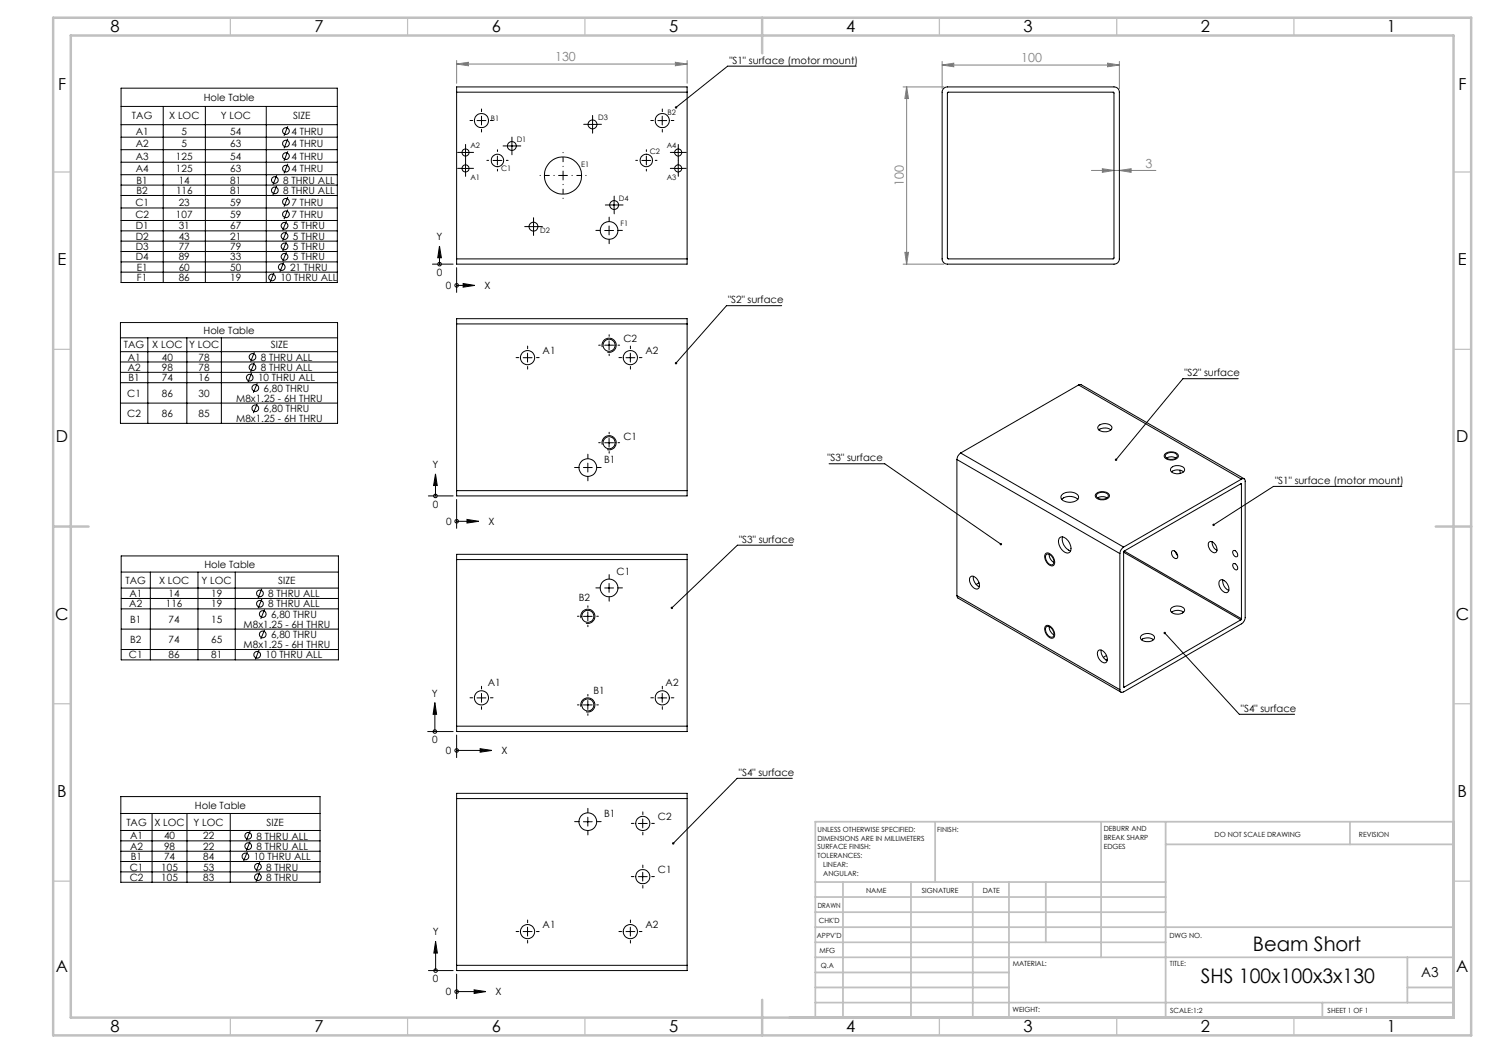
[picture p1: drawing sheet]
<svg xmlns="http://www.w3.org/2000/svg" width="420mm" height="297mm" viewBox="0 0 420 297" stroke-linecap="round" stroke-linejoin="round" font-family="sans-serif">
<g fill="none" stroke="#000" stroke-width=".28">
<path d="M241.5 18.7h-36.3l-14.5 11.6M34.1 24.9h61v54.8h-61zM34.1 30h61M34.1 38.7h61M34.1 35.2h61M46 30v49.7M57.9 30v49.7M75.1 30v49.7M81.2 35.6l-1.1 2.7M81.2 39.2l-1.1 2.6M134.5 34h2.6M135.8 32.8v2.4"/>
<path d="M144.4 39.9v2.5M165.9 35.1h2.5M167.1 33.8v2.5M185.6 34h2.5M186.8 32.8v2.4M34.1 42.2h61M34.1 45.8h61M34.1 49.3h61M34.1 52.2h61M34.1 55.1h61M34.1 58.7h61M78.1 49.4l-1.1 2.7"/>
<path d="M78.1 52.3l-1.1 2.7M81.2 42.7l-1.1 2.7M81.2 46.2l-1.1 2.7M81.2 55.6l-1.1 2.7M81.2 59.1l-1.1 2.7M130.1 47.5h2.4M130.1 43h2.4M131.3 41.8v2.5M131.3 46.2v2.6M139.1 45.3h2.5M140.3 44v2.5M143.1 41.2h2.5"/>
<path d="M157.6 49.5h2.5M158.8 48.3v2.5M172 57.8h2.5M173.2 56.6v2.5M181 45.3h2.6M182.3 44v2.5M190 47.5h2.5M190 43h2.5M191.3 41.8v2.5M191.3 46.2v2.6M34.1 62.2h61M34.1 65.1h61"/>
<path d="M34.1 68h61M34.1 70.9h61M34.1 73.9h61M34.1 76.8h61M77.3 76.9l-1.1 2.7M80 74l-1 2.7M80.8 62.3l-1.1 2.7M80.8 65.3l-1.1 2.6M80.8 68.2l-1.1 2.7M80.8 71.1l-1.1 2.7M122 74.5h5.8M124 72.7v1.8"/>
<path d="M124 69.4l.5 3.3h-1zM128.8 75.5v7M130.6 80l3.3 .5-3.3 .5zM149.2 63.9h2.5M150.5 62.7v2.5M170.6 65h2.5M171.8 63.7v2.5M34 91h61.2v28.4h-61.2zM34 95.3h61.2M34 99.2h61.2M41.7 95.3v24.1M52.7 95.3v24.1"/>
<path d="M62.4 95.3v24.1M71.8 99.3l-1.1 2.7M128.8 80.5h1.8M148.8 99.6v2.5M169.9 97.9a2 2 0 0 1 1.7-2.5 2 2 0 0 1 2.2 2.1 2 2 0 0 1-2.5 1.8M170.6 97.4h2.5M171.8 96.1v2.5M177.8 99.6v2.5M220.5 86.2h-15.6l-14.2 16.2M34 102.1h61.2M34 105h61.2M34 107.9h61.2"/>
<path d="M34 113.7h61.2M71 105.2l-1.1 2.6M71.8 102.2l-1.1 2.7M72.6 108.1l-1.1 2.7M72.6 113.8l-1.1 2.7M147.6 100.9h2.5M176.6 100.9h2.5M349.2 106.8h-15.5l-18.9 22.9M120.8 139.9h7M122.8 136.9v3M122.8 133.7l.5 3.2h-1zM164.6 131.9h2.4"/>
<path d="M165.8 130.6v2.5M169.9 125.4a2 2 0 0 1 1.7-2.5 2 2 0 0 1 2.2 2.2 2 2 0 0 1-2.5 1.7M170.6 124.9h2.5M171.8 123.6v2.5M233.9 130.8h15.7l32.7 22.7M309.2 139.3a2.6 2.6 0 0 1 3.7 .4 1.9 1.9 0 0 1-2.6 1.2 1.1 1.1 0 0 1-1.1-.4 1.1 1.1 0 0 1 0-1.2zM328.7 127.9a2.62 2.62 0 0 1 3.7 .5 1.86 1.86 0 0 1-2.7 1.3 1.09 1.09 0 0 1-1-.5 1.09 1.09 0 0 1-.1-1.1zM395.4 137.2h-36.2l-16.9 10.8M34.2 156.8h61.3v29.3h-61.3zM128.8 140.9v8.1M128.8 147h2.9M131.7 146.5l3.3 .5-3.3 .5z"/>
<path d="M223.6 153.8h-15.6l-18.5 17.6M294.9 156.2a1.91 1.91 0 0 1 2.5 1.7 1.03 1.03 0 0 1 .1 1.1 1.03 1.03 0 0 1-1.1 .6 2.62 2.62 0 0 1-1.5-3.4zM34.2 161.4h61.3M34.2 168.8h61.3M34.2 171.7h61.3M34.2 177.4h61.3M34.2 165.9h61.3M42.4 161.4v24.7M55.8 161.4v24.7M66.4 161.4v24.7M73.9 166l-1.1 2.7M73.9 168.9l-1.1 2.7"/>
<path d="M74.6 171.9l-1 2.7M74.6 177.6l-1 2.7M163.9 174.3a1.99 1.99 0 0 1 1.7-2.5 1.99 1.99 0 0 1 2.2 2.2 1.99 1.99 0 0 1-2.5 1.8M164.6 173.8h2.4M165.8 172.6v2.5M170.6 165.8h2.5M171.8 164.6v2.5M294.9 176.6a1.96 1.96 0 0 1 2.5 1.9 1.04 1.04 0 0 1-.4 1.5 1.04 1.04 0 0 1-1.4-.5 2.48 2.48 0 0 1-.7-2.9zM328.5 178.5l21.1 23h15.6M34.2 183.2h61.3M73.1 183.3l-1.1 2.7M122.7 198.2l.5 3.3h-1z"/>
<path d="M134.5 196.8h2.6M135.8 195.6v2.5M163.9 199.4a2 2 0 0 1 1.7-2.6 2 2 0 0 1 2.2 2.2 2 2 0 0 1-2.5 1.8M164.6 198.8h2.4M165.8 197.6v2.5M185.6 196.8h2.5M186.8 195.6v2.5M120.6 206.3h7.2M122.7 201.5v4.8M128.8 207.3v6.4M128.8 211.7h6.6M135.4 211.2l3.3 .5-3.3 .5z"/>
<path d="M223.5 219.5h-15.6l-18 18.4M34.1 224.7h56.2v24.1h-56.2zM34.1 229.4h56.2M34.1 237.2h56.2M34.1 234.2h56.2M42.9 229.4v19.4M52.7 229.4v19.4M64.9 229.4v19.4M70.6 234.4l-1.1 2.7M70.6 237.3l-1.1 2.7M164.6 231.8h2.4M165.8 230.5v2.5"/>
<path d="M180.1 232.3h2.5M181.3 231v2.5M34.1 240.1h56.2M34.1 243h56.2M34.1 245.9h56.2M69.8 240.2l-1.1 2.7M73.3 243.1l-1.1 2.7M73.3 246.1l-1.1 2.6M180.1 247.3h2.5M181.3 246v2.5M120.9 273.8h6.9M122.9 268.8v5"/>
<path d="M122.9 265.5l.5 3.3h-1zM128.8 274.8v6.9M128.8 279.7h4.9M133.7 279.2l3.4 .5-3.4 .5zM147.6 262.7h2.5M148.8 261.5v2.5M176.6 262.7h2.5M177.8 261.5v2.5"/>
<circle cx="80.7" cy="37" r=".95"/>
<circle cx="77.5" cy="53.7" r=".95"/>
<circle cx="77.5" cy="50.8" r=".94"/>
<circle cx="80.7" cy="47.5" r=".95"/>
<circle cx="80.7" cy="40.5" r=".95"/>
<circle cx="80.7" cy="44" r=".95"/>
<circle cx="80.7" cy="56.9" r=".94"/>
<circle cx="76.7" cy="78.3" r=".94"/>
<circle cx="79.5" cy="75.3" r=".94"/>
<circle cx="80.3" cy="63.7" r=".95"/>
<circle cx="80.3" cy="72.4" r=".95"/>
<circle cx="80.3" cy="69.5" r=".94"/>
<circle cx="80.3" cy="66.6" r=".94"/>
<circle cx="80.7" cy="60.4" r=".94"/>
<circle cx="124" cy="74.5" r=".5"/>
<circle cx="128.8" cy="80.5" r=".49"/>
<circle cx="70.5" cy="106.5" r=".94"/>
<circle cx="71.2" cy="100.7" r=".95"/>
<circle cx="71.2" cy="103.6" r=".94"/>
<circle cx="72" cy="109.4" r=".95"/>
<circle cx="72" cy="115.2" r=".94"/>
<circle cx="122.8" cy="139.9" r=".5"/>
<circle cx="128.8" cy="147" r=".49"/>
<circle cx="73.3" cy="170.3" r=".95"/>
<circle cx="73.3" cy="167.4" r=".94"/>
<circle cx="74.1" cy="178.9" r=".94"/>
<circle cx="74.1" cy="173.2" r=".94"/>
<circle cx="72.5" cy="184.7" r=".95"/>
<circle cx="122.7" cy="206.3" r=".5"/>
<circle cx="128.8" cy="211.6" r=".49"/>
<circle cx="70" cy="238.6" r=".95"/>
<circle cx="70" cy="235.7" r=".94"/>
<circle cx="69.2" cy="241.6" r=".94"/>
<circle cx="72.7" cy="247.4" r=".95"/>
<circle cx="72.8" cy="244.5" r=".94"/>
<circle cx="122.9" cy="273.8" r=".5"/>
<circle cx="128.8" cy="279.7" r=".49"/>
</g>
<g fill="none" stroke="#808080" stroke-width=".28">
<path d="M128.8 18.1l3.3-.5v1zM128.8 17.1v6.4M128.8 18.1h65M190.5 17.6l3.3 .5-3.3 .5zM193.8 17.1v6.4M265.7 18.3l3.3-.5v1zM265.7 17.3v7.7M265.7 18.3h50M312.4 17.8l3.3 .5-3.3 .5zM315.7 17.3v7.7M254.7 24.5h11.5M255.7 24.5v50"/>
<path d="M255.7 24.5l.6 3.3h-1.1zM307.9 48.1h18.1M310.9 47.6l3.3 .5-3.3 .5zM315.7 48.1l3.4-.5v1zM254.7 74.5h11.5M255.2 71.2h1.1l-.6 3.3z"/>
</g>
<g fill="none" stroke="#000" stroke-width=".28" stroke-dasharray="15.2 1.3 1.3 1.3">
<path d="M133.3 34h-.7M135.8 31.5v-.8M135.8 36.5v.7M138.3 34h.8M144.4 39.9v-1.2M165.9 35.1h-1.3M167.1 33.8v-1.2M167.1 36.3v1.3M168.4 35.1h1.2M184.3 34h-.7M186.8 31.5v-.8M186.8 36.5v.7"/>
<path d="M189.3 34h.8M130.1 43h-1M130.1 47.5h-1M131.3 41.7v-1M131.3 44.2v1M131.3 46.2v-1M131.3 48.7v1M132.6 43h1M132.6 47.5h1M137.8 45.2h-.5M140.3 42.7v-.5M140.3 47.7v.5"/>
<path d="M142.8 45.2h.5M143.2 41.2h-1.3M144.4 42.4v1.3M145.7 41.2h1.2M172 57.8h-1.3M173.2 56.6v-1.3M173.2 59.1v1.2M174.5 57.8h1.2M179.8 45.2h-.5M182.3 42.7v-.5M182.3 47.7v.5M184.8 45.2h.5"/>
<path d="M190.1 47.5h-1M190.1 43h-1M191.3 46.2v-1M191.3 48.7v1M191.3 41.7v-1M191.3 44.2v1M192.6 47.5h1M192.6 43h1M149.2 63.9h-1.2M150.5 62.7v-1.3M150.5 65.2v1.2M151.7 63.9h1.3"/>
<path d="M169.3 65h-1.2M171.8 62.5v-1.3M171.8 67.5v1.2M174.3 65h1.3M148.8 98.4v-.8M169.3 97.4h-.4M171.8 94.9v-.5M171.8 99.9v.4M174.3 97.4h.5M177.8 98.4v-.8M146.3 100.9h-.7M148.8 103.4v.7"/>
<path d="M151.3 100.9h.8M175.3 100.9h-.7M177.8 103.4v.7M180.3 100.9h.8M163.3 131.9h-1.2M165.8 129.4v-1.3M165.8 134.4v1.2M168.3 131.9h1.3M169.3 124.9h-.4M171.8 122.4v-.5M171.8 127.4v.4M174.3 124.9h.5"/>
<path d="M163.3 173.8h-.4M165.8 171.3v-.4M165.8 176.3v.5M168.3 173.8h.5M169.3 165.8h-1.2M171.8 163.3v-1.2M171.8 168.3v1.3M174.3 165.8h1.3M133.3 196.8h-.7M135.8 194.3v-.7M135.8 199.3v.8M138.3 196.8h.8"/>
<path d="M163.3 198.8h-.4M165.8 196.3v-.4M168.3 198.8h.5M184.3 196.8h-.7M186.8 194.3v-.7M186.8 199.3v.8M189.3 196.8h.8M165.8 201.3v.5M163.3 231.7h-1.2M165.8 229.2v-1.2M165.8 234.2v1.3M168.3 231.7h1.3"/>
<path d="M178.8 232.2h-.7M181.3 229.7v-.7M181.3 234.7v.8M183.8 232.2h.8M178.8 247.2h-.7M181.3 244.7v-.7M181.3 249.7v.8M183.8 247.2h.8M146.3 262.7h-.7M148.8 260.2v-.7M148.8 265.2v.8M151.3 262.7h.8"/>
<path d="M175.3 262.7h-.7M177.8 260.2v-.7M177.8 265.2v.8M180.3 262.7h.8"/>
</g>
<path d="M156.3 49.5h-4M158.8 47v-4M158.8 52v4M161.3 49.5h4" fill="none" stroke="#000" stroke-width=".28" stroke-dasharray="15.2 1.3 1.3 1.3" stroke-dashoffset="15.1"/>
<g fill="none" stroke="#c0c0c0" stroke-width=".35">
<path d="M65 5v5M115 5v5M165 5v5M265 5v5M315 5v5M365 5v5M15 48.5h5M410 48.5h5M15 98.5h5M410 98.5h5M15 198.5h5M410 198.5h5"/>
<path d="M15 248.5h5M410 248.5h5M65 287v5M115 287v5M165 287v5M265 287v5M315 287v5M365 287v5"/>
</g>
<g fill="none" stroke="#c0c0c0" stroke-width=".5">
<path d="M263.8 231.8v17M310.6 231.8v38.2M328.8 231.8v55.2M328.8 238.2h81.2M380.8 231.8v6.4M410 231.8h-180v55.2M230 248.8h98.8M230 257.3h98.8M230 253h98.8M237.8 248.8v38.2M257 248.8v38.2M274.4 248.8v38.2"/>
<path d="M284.6 248.8v38.2M295 248.8v17M230 265.8h98.8M230 261.5h180M230 278.5h54.6M230 274.3h54.6M230 270h180M397 278.5h13M397 270v12.8M230 282.8h180M373 282.8v4.2"/>
</g>
<path d="M15 5h400v287h-400zM20 10h390v277h-390zM215 5v10M15 148.5h10M405 148.5h10M215 282v10" fill="none" stroke="#c0c0c0" stroke-width=".7"/>
<path d="M190.4 30.1v.4l.3-.2-.3 .2a.34 .34 0 0 0 .5 0 .34 .34 0 0 0 0-.5 .34 .34 0 0 0-.5 .1zM130.6 80l3.3 .5-3.3 .5zM124 69.4l.5 3.3h-1zM189.7 237.6v.5l.2-.2-.2 .2a.34 .34 0 0 0 .4 0 .34 .34 0 0 0 0-.4 .34 .34 0 0 0-.4-.1zM133.7 279.2l3.4 .5-3.4 .5zM122.9 265.5l.5 3.3h-1z" fill="#000"/>
<g fill="#808080">
<path d="M128.8 18.1l3.3-.5v1zM190.5 17.6l3.3 .5-3.3 .5z"/>
<path d="M265.7 18.3l3.3-.5v1zM312.4 17.8l3.3 .5-3.3 .5zM310.9 47.6l3.3 .5-3.3 .5zM315.7 48.1l3.4-.5v1z"/>
<path d="M255.7 24.5l.6 3.3h-1.1zM255.2 71.2h1.1l-.6 3.3z"/>
</g>
<g fill="#000">
<path d="M190.5 102.2v.5l.2-.3-.2 .3a.34 .34 0 0 0 .4 0 .34 .34 0 0 0 0-.5 .34 .34 0 0 0-.4 0zM131.7 146.5l3.3 .5-3.3 .5zM122.8 133.7l.5 3.2h-1zM189.3 171.2v.5l.2-.3-.2 .3a.33 .33 0 0 0 .4 0 .33 .33 0 0 0 0-.5 .33 .33 0 0 0-.4 0zM135.4 211.2l3.3 .5-3.3 .5zM122.7 198.2l.5 3.3h-1zM314.6 129.4l-.1 .4 .3-.1-.2 .2a.34 .34 0 0 0 .4 0 .34 .34 0 0 0 0-.5 .34 .34 0 0 0-.4 0z"/>
<path d="M342.1 147.8l-.1 .4 .3-.2-.3 .2a.34 .34 0 0 0 .5 .1 .34 .34 0 0 0 .1-.5 .34 .34 0 0 0-.5 0zM282 153.2l.1 .5h.5l-.3-.2 .3 .2-.1-.5zM328.3 178.4a.33 .33 0 0 0 .2 .5 .33 .33 0 0 0 .3-.4 .33 .33 0 0 0-.5-.2l.2 .2z"/>
</g>
<g fill="none" stroke="#000" stroke-width=".28">
<path d="M128.8 26v-1.5h65v1.5M128.8 26h65M128.8 26v47M193.8 26v47M266.2 24.9l1-.4h47a1.45 1.45 0 0 1 1.5 1.5v47a1.45 1.45 0 0 1-1.5 1.5h-47a1.45 1.45 0 0 1-1.5-1.5v-47.3zM267.3 26l46.9 .1-.1 46.9-46.8-.1zM128.8 73v1.5h65v-1.5M128.8 73h65M128.8 91.4v-1.5h65v1.5M128.8 91.4v47M128.8 91.4h65M193.8 91.4v47"/>
<path d="M304.2 108.6l.8-.1 45.9 26.5M304.2 108.6l-33.2 19.2M304.2 108.6l46 26.5M310 120a2.61 2.61 0 0 1 3.6 .5 1.71 1.71 0 0 1-2.2 1.3 1.38 1.38 0 0 1-1.7-1.4zM128.8 138.4v1.5h65v-1.5M128.8 138.4h65M269.9 129.6l46 26.5M269.9 129.6v38.4M271 127.8a2.49 2.49 0 0 0-1.1 1.8M271 127.8l45.9 26.5M299.5 139.6a3.3 3.3 0 0 1 4.7 .3 1.79 1.79 0 0 1-2.2 1.8 2.48 2.48 0 0 1-2.7-1.4zM309.4 139.4a2.12 2.12 0 0 1 3.2 .4 1.99 1.99 0 0 1-3.4 .1z"/>
<path d="M310 121.2a2.97 2.97 0 0 1 3.3 0M328.9 128.2a2.12 2.12 0 0 1 3.2 .4 1.99 1.99 0 0 1-3.4 .1zM329 129.2a2.51 2.51 0 0 1 2.7 0M330.3 132a2.58 2.58 0 0 1 3.8 .3 1.85 1.85 0 0 1-2.6 1.3 1.15 1.15 0 0 1-1.2-1.6zM330.4 133.1a2.82 2.82 0 0 1 3.4 0M332.9 132.6l.1 .9M350 136.5l.2 .1M350 136.5l-32.9 18.9M350.2 135.1a.63 .63 0 0 1 .7-.1 .63 .63 0 0 1 .3 .7v38.4a2.23 2.23 0 0 1-1 1.9l-33.3 19.2a.65 .65 0 0 1-.7 0 .65 .65 0 0 1-.3-.7M350.2 136.6v37.9M350.2 135.1l-33.3 19.2M128.8 157.8v-1.5h65v1.5"/>
<path d="M128.8 157.8v47M128.8 157.8h65M193.8 157.8v47M295.1 156.4a1.68 1.68 0 0 1 2.2 1.6 .89 .89 0 0 1-.4 1.3 .89 .89 0 0 1-1.2-.4 2.19 2.19 0 0 1-.6-2.5zM295.9 156.3a2.58 2.58 0 0 0 1.4 2.3M298.8 151.8a1.62 1.62 0 0 1 2.5 .7 2.45 2.45 0 0 1 .2 3.4 2.86 2.86 0 0 1-2.9-2.9zM299.5 140.9a3.4 3.4 0 0 1 4.5 0M299.7 151.4a3.5 3.5 0 0 0 2.3 4M309.6 140.4a2.72 2.72 0 0 1 2.7 0M315.9 156.1v38.4M316.9 154.3a2.49 2.49 0 0 0-1 1.8M316.9 155.7v38"/>
<path d="M316.9 155.7l33.1 19.1M317.1 155.4l-.2 .3M317.1 155.4l33.1 19.1M330.6 155.4a1.4 1.4 0 0 1 1.3 .6 1.4 1.4 0 0 1 .1 1.5 1.46 1.46 0 0 1-1.4-2.1zM331.5 155.5l.7 1.2M341 152.9a1.5 1.5 0 0 1 2.1 1.2 1.11 1.11 0 0 1-.6 1.8 2.3 2.3 0 0 1-1.5-3zM341.9 152.8a2.66 2.66 0 0 0 1.4 2.4M347.8 155.4a1.04 1.04 0 0 1 1.1 .4 1.04 1.04 0 0 1 0 1.2 1.18 1.18 0 0 1-1.1-1.6zM347.8 159.1a1.04 1.04 0 0 1 1.1 .4 1.04 1.04 0 0 1 0 1.2 1.18 1.18 0 0 1-1.1-1.6zM269.9 168l.3 .7 46 26.5M269.9 168l46 26.5M273.8 162.6a2.27 2.27 0 0 1 2.5 2.5 .95 .95 0 0 1-.7 1.1 .95 .95 0 0 1-1.1-.5 2.29 2.29 0 0 1-.7-3.1z"/>
<path d="M274.6 162.6a2.94 2.94 0 0 0 1.7 2.9M276.2 164.4l-.9 .4M295.1 176.8a1.76 1.76 0 0 1 2.2 1.9 .85 .85 0 0 1-.6 1.1 .85 .85 0 0 1-1-.5 2.19 2.19 0 0 1-.6-2.5zM295.9 176.7a2.48 2.48 0 0 0 1.4 2.3M322 179.2a2.61 2.61 0 0 1 3.6 .5 1.71 1.71 0 0 1-2.2 1.3 1.38 1.38 0 0 1-1.7-1.4zM330.4 172.7a2.97 2.97 0 0 1 3.4 0M330.5 171.4a2.71 2.71 0 0 1 3.6 .5 1.83 1.83 0 0 1-2.6 1.3 1.15 1.15 0 0 1-1.2-1.6zM344.1 163.7a1.72 1.72 0 0 1 2.3 1.3 1.43 1.43 0 0 1-.4 2.2 2.53 2.53 0 0 1-1.9-3.5zM344.9 163.6a2.85 2.85 0 0 0 1.7 2.9M350 174.8l-32.9 19M350.2 174.5l-.2 .3M309.7 183.6a1.57 1.57 0 0 1 2.3 1 1.42 1.42 0 0 1-.4 2.4 2.6 2.6 0 0 1-1.9-3.4z"/>
<path d="M310.6 183.4a2.94 2.94 0 0 0 1.7 2.9M312.1 184.9l-.8 .6M312.3 186.1l-.3 .1M316.9 193.7l.2 .1M322 180.4a2.97 2.97 0 0 1 3.4 0M128.8 204.8v1.5h65v-1.5M128.8 204.8h65M128.8 225.2v-1.4h65v1.4M128.8 225.2v47.1M128.8 225.2h65M193.8 225.2v47.1M128.8 272.3v1.5h65v-1.5"/>
<path d="M128.8 272.3h65"/>
<circle cx="135.8" cy="34" r="2"/>
<circle cx="167.1" cy="35.1" r="1.24"/>
<circle cx="186.8" cy="34" r="2"/>
<circle cx="131.3" cy="47.5" r=".99"/>
<circle cx="131.3" cy="43" r="1"/>
<circle cx="140.3" cy="45.3" r="1.76"/>
<circle cx="144.4" cy="41.2" r="1.24"/>
<circle cx="158.8" cy="49.5" r="5.2"/>
<circle cx="173.2" cy="57.8" r="1.24"/>
<circle cx="182.3" cy="45.3" r="1.76"/>
<circle cx="191.3" cy="47.5" r="1"/>
<circle cx="191.3" cy="43" r=".99"/>
<circle cx="150.5" cy="63.9" r="1.24"/>
<circle cx="171.8" cy="65" r="2.5"/>
<circle cx="171.8" cy="97.4" r="1.7"/>
<circle cx="148.8" cy="100.9" r="2"/>
<circle cx="177.8" cy="100.9" r="2"/>
<circle cx="165.8" cy="131.9" r="2.5"/>
<circle cx="171.8" cy="124.9" r="1.69"/>
<circle cx="165.8" cy="173.8" r="1.7"/>
<circle cx="171.8" cy="165.8" r="2.5"/>
<circle cx="135.8" cy="196.8" r="2"/>
<circle cx="165.8" cy="198.8" r="1.71"/>
<circle cx="186.8" cy="196.8" r="2"/>
<circle cx="165.8" cy="231.8" r="2.51"/>
<circle cx="181.3" cy="232.3" r="2"/>
<circle cx="181.3" cy="247.3" r="2"/>
<circle cx="148.8" cy="262.8" r="2"/>
<circle cx="177.8" cy="262.8" r="2"/>
</g>
<g font-size="5.6">
<text x="353.4" y="268.2">Beam Short</text>
<text x="338.7" y="277.4">SHS 100x100x3x130</text>
</g>
<g font-size="4.7">
<text x="31.2" y="9">8</text>
<text x="88.7" y="9">7</text>
<text x="138.7" y="9">6</text>
<text x="188.7" y="9">5</text>
<text x="238.7" y="9">4</text>
<text x="288.7" y="9">3</text>
<text x="338.7" y="9">2</text>
<text x="391.2" y="9">1</text>
<text x="16.4" y="25.5">F</text>
<text x="411.4" y="25.5">F</text>
<text x="16.3" y="74.8">E</text>
<text x="411.2" y="74.8">E</text>
<text x="15.8" y="124.7">D</text>
<text x="410.8" y="124.7">D</text>
<text x="15.6" y="174.7">C</text>
<text x="410.6" y="174.7">C</text>
<text x="16.2" y="224.8">B</text>
<text x="411.2" y="224.8">B</text>
<text x="15.8" y="274">A</text>
<text x="410.8" y="274">A</text>
<text x="31.2" y="291">8</text>
<text x="88.7" y="291">7</text>
<text x="138.7" y="291">6</text>
<text x="188.7" y="291">5</text>
<text x="238.7" y="291">4</text>
<text x="288.7" y="291">3</text>
<text x="338.7" y="291">2</text>
<text x="391.2" y="291">1</text>
</g>
<text font-size="3.9" x="400.9" y="275.5">A3</text>
<g font-size="3.5" fill="#808080">
<text x="156.6" y="17.3">130</text>
<text x="288" y="17.5">100</text>
<text x="323.1" y="47.3">3</text>
<text x="255" y="52.4" transform="rotate(-90 255 52.4)">100</text>
</g>
<g font-size="2.8">
<text x="205.7" y="18">&quot;S1&quot; surface (motor mount)</text>
<text x="57.5" y="28.5">Hole Table</text>
<text x="37.2" y="33.6">TAG</text>
<text x="47.7" y="33.6">X LOC</text>
<text x="62.3" y="33.6">Y LOC</text>
<text x="82.7" y="33.6">SIZE</text>
<text x="38.3" y="41.5">A2</text>
<text x="38.3" y="38">A1</text>
<text x="51.2" y="41.5">5</text>
<text x="51.2" y="38">5</text>
<text x="65" y="41.5">63</text>
<text x="65" y="38">54</text>
<text x="82.2" y="38">4 THRU</text>
<text x="82.2" y="41.5">4 THRU</text>
<text x="38.3" y="45.1">A3</text>
<text x="49.6" y="45.1">125</text>
<text x="65" y="45.1">54</text>
<text x="82.2" y="45.1">4 THRU</text>
<text x="38.3" y="48.6">A4</text>
<text x="38.5" y="51.8">B1</text>
<text x="49.6" y="48.6">125</text>
<text x="50.4" y="51.8">14</text>
<text x="65" y="48.6">63</text>
<text x="65" y="51.8">81</text>
<text x="79.9" y="51.8">8 THRU ALL</text>
<text x="82.2" y="48.6">4 THRU</text>
<text x="38.2" y="58">C1</text>
<text x="38.5" y="54.7">B2</text>
<text x="49.6" y="54.7">116</text>
<text x="50.4" y="58">23</text>
<text x="65" y="58">59</text>
<text x="65" y="54.7">81</text>
<text x="79.9" y="54.7">8 THRU ALL</text>
<text x="82.2" y="58">7 THRU</text>
<text x="38.2" y="61.5">C2</text>
<text x="38.3" y="64.7">D1</text>
<text x="49.6" y="61.5">107</text>
<text x="50.4" y="64.7">31</text>
<text x="65" y="61.5">59</text>
<text x="65" y="64.7">67</text>
<text x="82.2" y="61.5">7 THRU</text>
<text x="82.6" y="64.7">5 THRU</text>
<text x="38.3" y="67.6">D2</text>
<text x="38.3" y="70.6">D3</text>
<text x="50.4" y="67.6">43</text>
<text x="50.4" y="70.6">77</text>
<text x="65" y="67.6">21</text>
<text x="65" y="70.6">79</text>
<text x="82.6" y="67.6">5 THRU</text>
<text x="82.6" y="70.6">5 THRU</text>
<text x="123.2" y="67.7">Y</text>
<text x="38.3" y="73.5">D4</text>
<text x="38.6" y="76.4">E1</text>
<text x="50.4" y="73.5">89</text>
<text x="50.4" y="76.4">60</text>
<text x="65" y="73.5">33</text>
<text x="65" y="76.4">50</text>
<text x="81.8" y="76.4">21 THRU</text>
<text x="82.6" y="73.5">5 THRU</text>
<text x="123.2" y="77.8">0</text>
<text x="38.6" y="79.3">F1</text>
<text x="50.4" y="79.3">86</text>
<text x="65" y="79.3">19</text>
<text x="79.1" y="79.3">10 THRU ALL</text>
<text x="125.8" y="81.5">0</text>
<text x="136.7" y="81.6">X</text>
<text x="205.4" y="85.6">&quot;S2&quot; surface</text>
<text x="57.4" y="94.2">Hole Table</text>
<text x="35" y="98.3">TAG</text>
<text x="36" y="101.7">A1</text>
<text x="42.9" y="98.3">X LOC</text>
<text x="45.6" y="101.7">40</text>
<text x="53.3" y="98.3">Y LOC</text>
<text x="56" y="101.7">78</text>
<text x="73.6" y="101.7">8 THRU ALL</text>
<text x="76.4" y="98.3">SIZE</text>
<text x="153.1" y="99.8">A1</text>
<text x="175.9" y="96.5">C2</text>
<text x="182.1" y="99.8">A2</text>
<text x="36" y="104.6">A2</text>
<text x="36.2" y="107.6">B1</text>
<text x="45.6" y="104.6">98</text>
<text x="45.6" y="107.6">74</text>
<text x="56" y="104.6">78</text>
<text x="56" y="107.6">16</text>
<text x="72.8" y="107.6">10 THRU ALL</text>
<text x="73.6" y="104.6">8 THRU ALL</text>
<text x="334.1" y="106.1">&quot;S2&quot; surface</text>
<text x="35.9" y="111.9">C1</text>
<text x="45.6" y="111.9">86</text>
<text x="56" y="111.9">30</text>
<text x="66.6" y="113.3">M8x1.25 - 6H THRU</text>
<text x="74.4" y="110.5">6,80 THRU</text>
<text x="35.9" y="117.6">C2</text>
<text x="45.6" y="117.6">86</text>
<text x="56" y="117.6">85</text>
<text x="66.6" y="119">M8x1.25 - 6H THRU</text>
<text x="74.4" y="116.2">6,80 THRU</text>
<text x="175.9" y="124">C1</text>
<text x="122" y="132">Y</text>
<text x="170.4" y="130.5">B1</text>
<text x="233.4" y="130.1">&quot;S3&quot; surface</text>
<text x="359.7" y="136.5">&quot;S1&quot; surface (motor mount)</text>
<text x="122.1" y="143.2">0</text>
<text x="125.8" y="148.1">0</text>
<text x="137.8" y="148.1">X</text>
<text x="208.5" y="153.1">&quot;S3&quot; surface</text>
<text x="57.6" y="160.1">Hole Table</text>
<text x="35.4" y="164.7">TAG</text>
<text x="44.9" y="164.7">X LOC</text>
<text x="56.9" y="164.7">Y LOC</text>
<text x="78.5" y="164.7">SIZE</text>
<text x="173.9" y="162.1">C1</text>
<text x="36.5" y="171.3">A2</text>
<text x="36.5" y="168.4">A1</text>
<text x="46.8" y="171.3">116</text>
<text x="47.6" y="168.4">14</text>
<text x="59.6" y="171.3">19</text>
<text x="59.6" y="168.4">19</text>
<text x="75.7" y="168.4">8 THRU ALL</text>
<text x="75.7" y="171.3">8 THRU ALL</text>
<text x="163.2" y="169.4">B2</text>
<text x="36.7" y="175.7">B1</text>
<text x="47.6" y="175.7">74</text>
<text x="59.6" y="175.7">15</text>
<text x="68.7" y="177.1">M8x1.25 - 6H THRU</text>
<text x="76.5" y="174.3">6,80 THRU</text>
<text x="76.5" y="180">6,80 THRU</text>
<text x="36.4" y="185.7">C1</text>
<text x="36.7" y="181.4">B2</text>
<text x="47.6" y="185.7">86</text>
<text x="47.6" y="181.4">74</text>
<text x="59.6" y="185.7">81</text>
<text x="59.6" y="181.4">65</text>
<text x="68.7" y="182.8">M8x1.25 - 6H THRU</text>
<text x="74.9" y="185.7">10 THRU ALL</text>
<text x="121.8" y="196.5">Y</text>
<text x="137.6" y="193.4">A1</text>
<text x="167.4" y="195.6">B1</text>
<text x="187.8" y="193.4">A2</text>
<text x="350" y="200.8">&quot;S4&quot; surface</text>
<text x="121.9" y="209.6">0</text>
<text x="125.8" y="212.7">0</text>
<text x="141.5" y="212.7">X</text>
<text x="208.4" y="218.9">&quot;S4&quot; surface</text>
<text x="35.6" y="232.9">TAG</text>
<text x="43.6" y="232.9">X LOC</text>
<text x="54.6" y="232.9">Y LOC</text>
<text x="55" y="228.1">Hole Table</text>
<text x="75.2" y="232.9">SIZE</text>
<text x="170.4" y="230.4">B1</text>
<text x="185.6" y="231.2">C2</text>
<text x="36.7" y="236.8">A1</text>
<text x="36.7" y="239.7">A2</text>
<text x="46.3" y="236.8">40</text>
<text x="46.3" y="239.7">98</text>
<text x="57.3" y="236.8">22</text>
<text x="57.3" y="239.7">22</text>
<text x="72.4" y="236.8">8 THRU ALL</text>
<text x="72.4" y="239.7">8 THRU ALL</text>
<text x="36.6" y="245.5">C1</text>
<text x="36.9" y="242.6">B1</text>
<text x="45.5" y="245.5">105</text>
<text x="46.3" y="242.6">74</text>
<text x="57.3" y="245.5">53</text>
<text x="57.3" y="242.6">84</text>
<text x="71.6" y="242.6">10 THRU ALL</text>
<text x="75.1" y="245.5">8 THRU</text>
<text x="36.6" y="248.5">C2</text>
<text x="45.5" y="248.5">105</text>
<text x="57.3" y="248.5">83</text>
<text x="75.1" y="248.5">8 THRU</text>
<text x="185.6" y="246.2">C1</text>
<text x="122.1" y="263.8">Y</text>
<text x="153.1" y="261.7">A1</text>
<text x="182.1" y="261.7">A2</text>
<text x="122.1" y="277.1">0</text>
<text x="125.8" y="280.7">0</text>
<text x="139.8" y="280.8">X</text>
</g>
<g font-size="2.1">
<text x="138.5" y="34.2">B1</text>
<text x="168.7" y="33.9">D3</text>
<text x="188.3" y="32.6">B2</text>
<text x="132.7" y="41.7">A2</text>
<text x="145.7" y="40">D1</text>
<text x="188.1" y="41.7">A4</text>
<text x="163.9" y="47">E1</text>
<text x="183.3" y="43.4">C2</text>
<text x="132.7" y="50.7">A1</text>
<text x="141.4" y="48.3">C1</text>
<text x="188.1" y="50.7">A3</text>
<text x="174.6" y="56.6">D4</text>
<text x="152.4" y="65.6">D2</text>
<text x="175" y="63.7">F1</text>
</g>
<g font-size="2">
<text x="230.6" y="234.6">UNLESS OTHERWISE SPECIFIED:</text>
<text x="230.6" y="237.1">DIMENSIONS ARE IN MILLIMETERS</text>
<text x="230.6" y="239.6">SURFACE FINISH:</text>
<text x="264.4" y="234.6">FINISH:</text>
<text x="311.3" y="234.5">DEBURR AND</text>
<text x="311.3" y="237">BREAK SHARP</text>
<text x="311.3" y="239.5">EDGES</text>
<text x="342.6" y="236">DO NOT SCALE DRAWING</text>
<text x="383.3" y="236.2">REVISION</text>
<text x="230.6" y="242.1">TOLERANCES:</text>
<text x="232.2" y="244.6">LINEAR:</text>
<text x="232.2" y="247.1">ANGULAR:</text>
<text x="244.3" y="252">NAME</text>
<text x="260" y="251.9">SIGNATURE</text>
<text x="277.2" y="251.9">DATE</text>
<text x="230.6" y="256.1">DRAWN</text>
<text x="230.9" y="260.3">CHK'D</text>
<text x="230.4" y="264.4">APPV'D</text>
<text x="231.1" y="268.8">MFG</text>
<text x="329.8" y="264.6">DWG NO.</text>
<text x="231.5" y="273">Q.A</text>
<text x="285.6" y="272.5">MATERIAL:</text>
<text x="330" y="272.5">TITLE:</text>
<text x="285.6" y="285.5">WEIGHT:</text>
<text x="330.1" y="285.6">SCALE:1:2</text>
<text x="374.5" y="285.6">SHEET 1 OF 1</text>
</g>
</svg>
